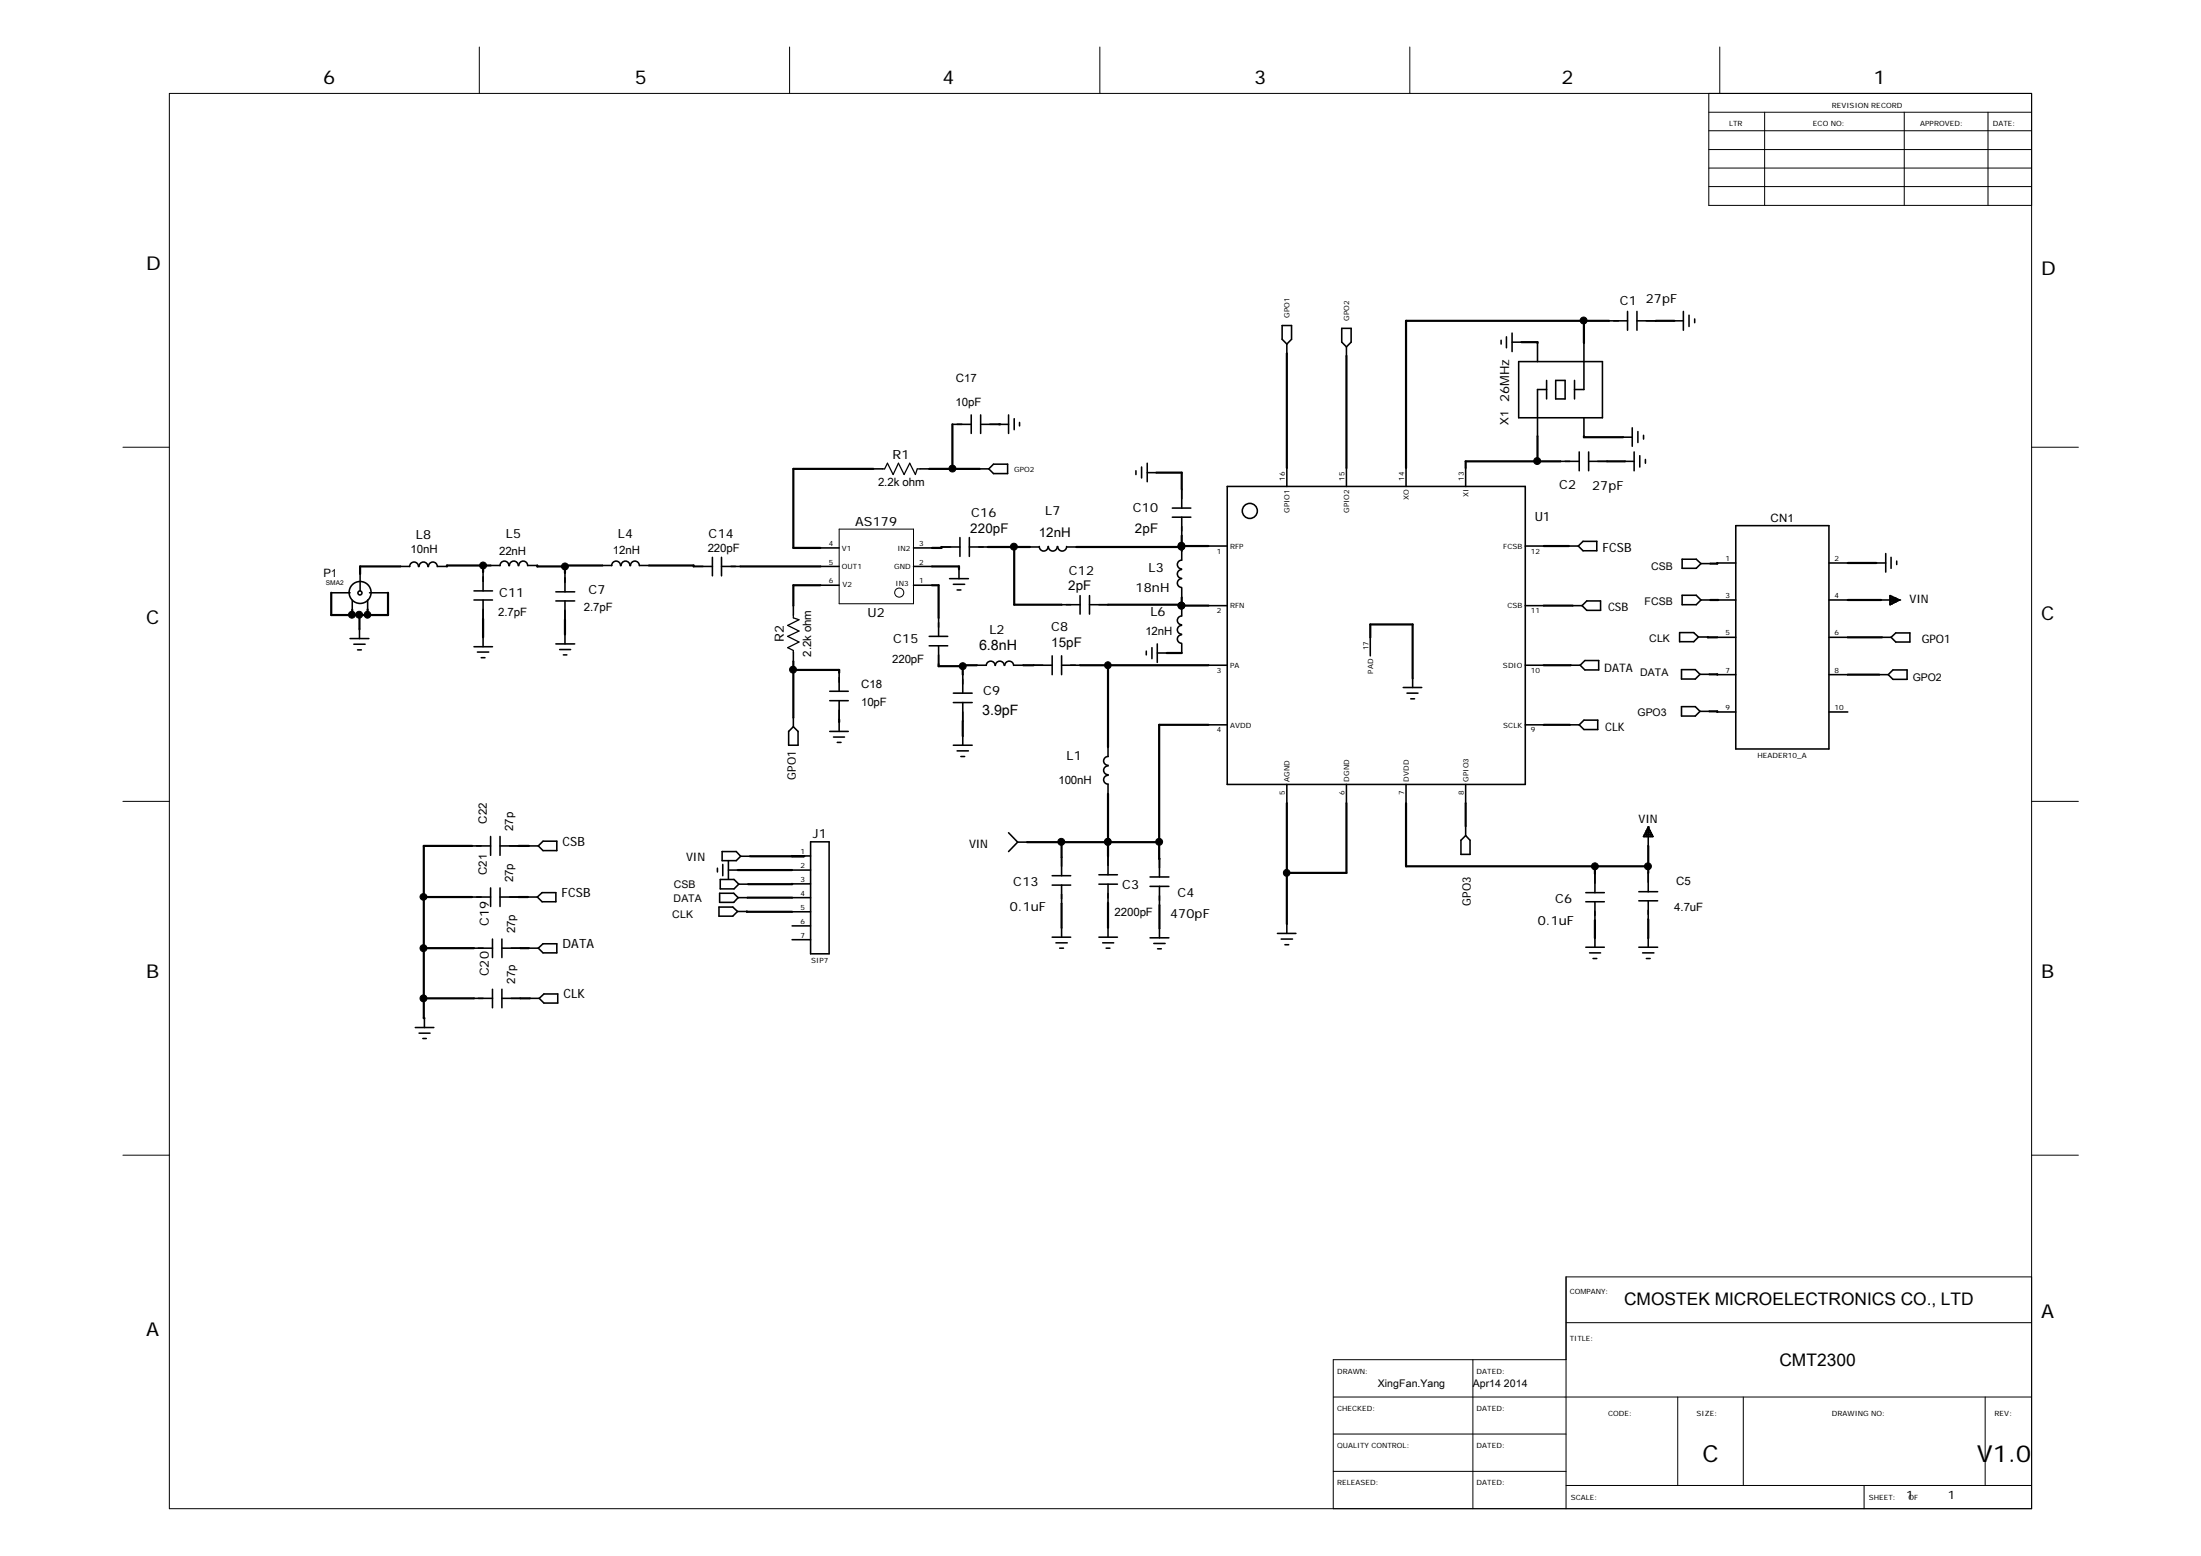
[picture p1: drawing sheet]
<svg xmlns="http://www.w3.org/2000/svg" width="297mm" height="210mm" viewBox="0 0 297 210" stroke-linecap="round" stroke-linejoin="round" font-family="sans-serif">
<g fill="none" stroke="#000" stroke-width=".13">
<path d="M22.9 12.6h251.2v191h-251.2zM64.7 6.3v6.3M106.5 6.3v6.3M148.4 6.3v6.3M190.2 6.3v6.3M230.6 15.1h43.5M230.6 17.6h43.5M230.6 12.6v15.1h43.5M232.1 6.3v6.3M238.1 15.1v12.6M257 15.1v12.6M268.3 15.1v12.6"/>
<path d="M230.6 20.2h43.5M230.6 22.7h43.5M230.6 25.2h43.5M16.6 60.4h6.3M113.2 71.4h10.1v10.1h-10.1zM274.1 60.4h6.4M16.6 108.2h6.3M274.1 108.2h6.4M16.6 155.9h6.3M274.1 155.9h6.4M211.3 178.5h62.8M274.1 172.3h-62.8v31.3"/>
<path d="M179.9 188.5h94.2M179.9 193.5h31.4M179.9 198.6h31.4M198.7 183.5v20.1M211.3 183.5h-31.4v20.1M226.4 188.5v12M235.2 188.5v12M267.9 188.5v12M211.3 200.5h62.8M251.5 200.5v3.1"/>
<circle cx="121.3" cy="80" r=".61"/>
</g>
<g fill="none" stroke="#000" stroke-width=".21">
<path d="M128.5 57.3h2.6M131.1 56v2.5M132.3 57.3h3.8M132.3 56v2.5M136.1 56v2.5M136.9 56.5v1.5M137.6 57v.5M173 43.9h1.3v1.9l-.7 .6-.6-.6zM173.6 46.4v1.3M181.1 44.3h1.2v1.9l-.6 .6-.6-.6zM181.7 46.8v1.2M202.6 45.9v.5"/>
<path d="M203.3 45.5v1.4M204 46.2h1.3M204 45v2.4M204.9 48.8h11.3v7.6h-11.3zM207.5 46.3v2.5M208.7 51.3v2.5M208.7 52.6h-1.2v6.3M209.9 51.3h1.3v2.5h-1.3zM212.5 51.3v2.5M213.7 46.3v6.3h-1.2M213.7 56.4v2.5M217.1 43.3h2.5"/>
<path d="M219 59h1.3M219.6 42v2.6M220.3 57.7v2.5M220.9 43.3h2.5M220.9 42v2.6M221 58.2v1.5M221.8 58.8v.5M225.9 43.3h1.3M227.2 42v2.6M227.9 42.5v1.6M228.7 43v.6M48.6 77.5v2.2"/>
<path d="M54 76.4h1.3M55.3 76.5a.59 .59 0 0 1 .6-.6 .59 .59 0 0 1 .6 .6M56.5 76.5a.59 .59 0 0 1 .6-.6 .59 .59 0 0 1 .6 .6M57.8 76.5a.59 .59 0 0 1 .6-.6 .59 .59 0 0 1 .6 .6M59 76.4h1.3M64 79.7h2.5M65.2 77.2v2.5M66.2 76.3h1.3M67.5 76.3a.59 .59 0 0 1 .6-.6 .59 .59 0 0 1 .6 .6M68.7 76.3a.59 .59 0 0 1 .6-.6 .59 .59 0 0 1 .6 .6M70 76.3a.59 .59 0 0 1 .6-.6 .59 .59 0 0 1 .6 .6M71.2 76.3h1.3"/>
<path d="M75 79.9h2.5M76.2 77.3v2.6M81.3 76.3h1.2M82.5 76.3a.59 .59 0 0 1 .6-.6 .59 .59 0 0 1 .6 .6M83.8 76.3a.59 .59 0 0 1 .6-.6 .59 .59 0 0 1 .6 .6M85.1 76.3a.59 .59 0 0 1 .6-.6 .59 .59 0 0 1 .6 .6M86.3 76.3h1.3M93.6 76.4h2.5M96.1 75.2v2.5M97.4 76.4h2.5M97.4 75.2v2.5M110.7 79h2.5"/>
<path d="M110.7 76.4h2.5M110.7 73.9h2.5M117.8 63.3h1.3M123.3 79h2.5M123.3 76.4h2.5M123.3 73.9h2.5M124.2 63.3h1.2M127 73.8h2.5M128.1 78.1h2.6M128.6 78.9h1.6M129.2 79.6h.5M129.4 76.8v1.3"/>
<path d="M129.5 72.6v2.5M130.8 73.8h2.5M130.8 72.6v2.5M132.2 63.3h1.2M134.1 62.6h1.9v1.3h-1.9l-.7-.6zM139 73.8h1.2M140.2 73.8a.59 .59 0 0 0 .6 .6 .59 .59 0 0 0 .6-.6M141.5 73.8a.59 .59 0 0 0 .6 .6 .59 .59 0 0 0 .6-.6M142.7 73.8a.59 .59 0 0 0 .6 .6 .59 .59 0 0 0 .6-.6M144 73.8h1.2M153.3 63.5v.5M154 63v1.5"/>
<path d="M154.8 63.8h1.2M154.8 62.5v2.5M158.2 69.8h2.5M158.2 68.6h2.5M159.4 78.1a.59 .59 0 0 0-.5 .6 .59 .59 0 0 0 .5 .6M159.4 76.9a.59 .59 0 0 0-.5 .6 .59 .59 0 0 0 .5 .6M159.4 75.6a.59 .59 0 0 0-.5 .6 .59 .59 0 0 0 .5 .6M159.5 66v2.6M159.5 69.8v2.5M159.5 74.3v1.3M159.5 79.4v1.2M163.1 73.7h2.5"/>
<path d="M165.6 65.7h40.2v40.2h-40.2zM173.6 63.2v2.5M181.7 63.2v2.5M189.7 63.2v2.5M197.8 63.2v2.5M205.8 73.7h2.5M210.6 62.3h2.5M211.7 73.7h1.3M213.1 61v2.5M213.6 73.1h1.9v1.2h-1.9l-.6-.6zM214.4 62.3h2.5M214.4 61v2.5"/>
<path d="M219.3 62.3h1.2M220.5 61v2.5M221.3 61.5v1.5M222 62v.5M227 75.5h1.9l.6 .6-.6 .6h-1.9zM229.5 76.1h1.3M231.7 76h2.5M234.2 70.9h12.6v30.2h-12.6zM246.8 76h2.5M253.2 76h1.3M254.5 74.7v2.5M255.2 75.2v1.5"/>
<path d="M255.9 75.7v.5M44.7 80h2.5M47.2 86.2h2.6M47.5 81v1.3M47.7 86.9h1.6M48.3 87.7h.5M48.5 84.9v1.3M49.6 81v1.2M49.9 80h2.5M64 81h2.5M64 87.3h2.5M64.4 88h1.5"/>
<path d="M64.9 88.8h.5M65.2 81v2.5M65.2 86v1.3M75 81.1h2.5M75 86.9h2.5M75.5 87.7h1.5M76 88.4h.5M76.2 81.1v2.5M76.2 85.6v1.3M107.1 81.7v1.3M107.1 88v1.3M107.1 96.9v1.2"/>
<path d="M107.1 98.1l.6 .6v1.9h-1.3v-1.9zM112 93.3h2.5M112 94.6h2.5M112 98.7h2.5M112.5 99.5h1.5M113.2 90.8v2.5M113.2 94.6v2.5M113.2 97.4v1.3M125.4 85.9h2.5M125.4 87.2h2.5M126.7 83.4v2.5M126.7 87.2v2.5"/>
<path d="M128.6 93.5h2.6M128.6 94.8h2.6M129.9 91.1v2.4M129.9 94.8v2.5M129.9 99.3v1.3M131.8 89.8h1.2M133.1 89.8a.59 .59 0 0 1 .6-.6 .59 .59 0 0 1 .6 .6M134.3 89.8a.59 .59 0 0 1 .6-.6 .59 .59 0 0 1 .6 .6M135.6 89.8a.59 .59 0 0 1 .6-.6 .59 .59 0 0 1 .6 .6M136.9 89.8h1.2M139.5 89.8h2.5M142 88.5v2.6"/>
<path d="M143.2 89.8h2.5M143.2 88.5v2.6M143.2 81.6h2.5M145.7 80.4v2.5M147 81.6h2.5M147 80.4v2.5M154.7 87.9v.5M155.4 87.4v1.5M156.2 88.1h1.2M156.2 86.9v2.5M159.4 85.7a.57 .57 0 0 0-.5 .5 .57 .57 0 0 0 .5 .6M159.4 84.4a.59 .59 0 0 0-.5 .6 .59 .59 0 0 0 .5 .6"/>
<path d="M159.4 83.1a.59 .59 0 0 0-.5 .6 .59 .59 0 0 0 .5 .6M159.5 81.9v1.2M159.5 86.9v1.2M163.1 89.8h2.5M163.1 97.8h2.5M163.1 81.7h2.5M184.9 86v2.5M189.3 92.8h2.5M189.9 93.5h1.4M190.4 94.3h.5M190.6 91.6v1.2M205.8 89.8h2.5"/>
<path d="M205.8 97.8h2.5M205.8 81.7h2.5M211.8 97.8h1.3M212 89.8h1.2M212.2 81.7h1.3M213.5 81.7l.6-.6h1.9v1.3h-1.9zM213.7 97.2h1.9v1.3h-1.9l-.6-.7zM213.9 89.1h1.8v1.3h-1.8l-.7-.6zM226.6 85.4h2l.6 .6-.6 .6h-2zM226.9 95.4h1.9l.6 .6-.6 .6h-1.9zM226.9 90.4h1.9l.6 .6-.6 .6h-1.9zM227 80.3h1.9l.6 .7-.6 .6h-1.9z"/>
<path d="M229.2 86h1.3M229.4 96h1.3M229.4 91h1.3M229.5 81h1.3M231.7 81h2.5M231.7 86h2.5M231.7 91.1h2.5M231.7 96.1h2.5M246.8 81h2.5M246.8 86h2.5M246.8 91.1h2.5M246.8 96.1h2.5"/>
<path d="M253.6 91.1h1.2M253.8 81h2.5M254 86h1.2M254.8 91.1l.6-.7h1.9v1.3h-1.9zM255.1 80.4l1.2 .6-1.2 .6zM255.1 81.5h.2M255.1 81.2h.8M255.1 80.7h.7v.5M255.1 80.5h.2v1M255.2 86l.6-.6h1.9v1.2h-1.9zM255.6 80.6v.8M256.1 80.8v.3"/>
<path d="M256.3 81h.1M63.7 114.2h2.5M66.2 112.9v2.5M66.2 119.8v2.5M67.5 114.2h2.5M67.5 112.9v2.5M67.5 119.8v2.5M71.4 114.2h1.2M72.6 114.2l.7-.7h1.8v1.3h-1.8zM96.8 117.2v.5M97.2 118.7h1.9l.6 .6-.6 .7h-1.9zM97.4 114.9h1.9l.6 .7-.6 .6h-1.9z"/>
<path d="M97.5 116.7v1.5M98.3 117.4h1.3M98.3 116.2v2.5M99.7 119.3h1.3M99.9 115.6h1.3M106.9 115.5h2.5M106.9 117.4h2.5M106.9 119.3h2.5M109.4 113.6h2.5v15.1h-2.5zM113 100.2h.5M128.6 100.6h2.6M129.2 101.3h1.5"/>
<path d="M129.7 102.1h.5M136.1 112.4l1.2 1.3M137.3 113.7h1.3M137.3 113.7l-1.2 1.2M142 119.5h2.5M142 118.2h2.5M143.2 115.7v2.5M143.2 119.5v2.5M148.3 119.3h2.5M148.3 118.1h2.5M149.5 100.8v1.3M149.5 105.9v1.2"/>
<path d="M149.5 115.6v2.5M149.5 119.3v2.5M149.5 104.6a.59 .59 0 0 0-.6 .6 .59 .59 0 0 0 .6 .6M149.5 103.4a.59 .59 0 0 0-.6 .6 .59 .59 0 0 0 .6 .6M149.5 102.1a.59 .59 0 0 0-.6 .6 .59 .59 0 0 0 .6 .6M155.2 119.6h2.5M155.2 118.4h2.5M156.5 115.9v2.5M156.5 119.6v2.6M173.6 105.9v2.5M181.7 105.9v2.5M189.7 105.9v2.5"/>
<path d="M197.1 113.4l.7-.6 .6 .6v1.9h-1.3zM197.8 105.9v2.5M197.8 111.5v1.3M215.2 117.9v2.6M221.9 112.9v-.3h1v.3M222 112.4h.8M222.2 112.1h.5v.8M222.2 112.1v.8M222.3 111.9h.2M222.4 111.6h.1M222.4 111.6v2.6M222.4 117.8v2.5"/>
<path d="M222.4 111.6l.6 1.3h-1.2zM56 138.7h2.5M56.5 139.4h1.5M57.3 137.4v1.3M63.7 121.1h2.5M64 128h2.5M64 134.7h2.5M66.5 126.7v2.5M66.5 133.5v2.5M67.5 121.1h2.5M67.7 128h2.5M67.7 126.7v2.5"/>
<path d="M67.7 133.5v2.5M67.7 134.7h2.5M71.2 121.1h1.3M71.4 128h1.2M71.5 134.7h1.3M72.5 121.1l.6-.6h1.9v1.2h-1.9zM72.6 128l.7-.6h1.8v1.2h-1.8zM72.8 134.7l.6-.6h1.9v1.3h-1.9zM97 122.4h1.9l.6 .6-.6 .6h-1.9zM97.1 120.6h1.9l.6 .6-.6 .6h-1.9zM99.5 123h1.3M99.6 121.2h1.3"/>
<path d="M106.9 121.2h2.5M106.9 123.1h2.5M106.9 125h2.5M106.9 126.8h2.5M142 126.5h2.5M142.5 127.2h1.5M143 128h.5M143.2 125.2v1.3M148.3 126.5h2.5M148.8 127.2h1.5M149.3 128h.5M149.5 125.2v1.3"/>
<path d="M155.2 126.6h2.5M155.7 127.3h1.5M156.2 128.1h.5M156.5 125.3v1.3M172.4 126h2.5M172.9 126.7h1.5M173.4 127.5h.5M173.6 124.7v1.3M214 121.7h2.5M214 120.5h2.5M214 127.8h2.5M214.5 128.6h1.5"/>
<path d="M215 129.4h.5M215.2 121.7v2.5M215.2 126.6v1.2M221.1 121.6h2.6M221.1 120.3h2.6M221.1 127.8h2.6M221.6 128.6h1.6M222.2 129.4h.5M222.4 121.6v2.5M222.4 126.6v1.2M57.1 140.2h.4"/>
<circle cx="48.6" cy="80" r="1.48"/>
<circle cx="168.6" cy="69" r="1.02"/>
<circle cx="48.6" cy="80" r=".28"/>
</g>
<path d="M119.1 63.3h.3l.4-.8 .7 1.5 .7-1.5 .8 1.5 .8-1.5 .7 1.5 .3-.7h.4M107.1 83v.4l.7 .2-1.5 .8 1.5 .8-1.5 .7 1.5 .7-1.5 .8 .8 .4v.2" fill="none" stroke="#000" stroke-width=".17"/>
<g fill="none" stroke="#000" stroke-width=".3">
<path d="M128.5 57.3v6M134.8 57.3h.1M173.6 47.7v15.5M181.7 48v15.2M205.3 46.2h2.2v.1M207.5 58.9v3.4M213.7 58.9v.1h5.3M213.7 43.3v3M217.1 43.3h-27.4v19.9M223.4 43.3h2.5M54 76.4h-5.4v1.1M65.2 76.3v.9"/>
<path d="M66.2 76.3h-5.9v.1M72.5 76.3v.1h3.7M81.3 76.3h-5.1v1M87.6 76.3h6v.1M99.9 76.4h10.8M110.7 79h-3.6v2.7M117.8 63.3h-10.7v10.6h3.6M125.4 63.3h6.8M125.8 76.4h3.6v.4M125.8 79h.9v4.4M127 73.8v.1h-1.2M128.5 63.3h.1"/>
<path d="M133.3 73.8h5.7M136.9 73.8v7.8h6.3M145.2 73.8h14.3M156 63.8h3.5v2.2M159.5 72.3v2M159.5 73.7h3.6M208.3 73.7h3.4M210.6 62.3h-12.8v.9M216.9 62.3h2.4M231.7 76v.1h-.9M249.3 76h3.9M44.7 80v3h7.7v-3"/>
<path d="M47.5 82.3v.7M48.5 83v1.9M49.6 82.2v.8M65.2 83.5v2.5M76.2 83.6v2M107.1 89.3v7.6M107.1 90.4h6.1v.4M113.2 97.1v.3M126.7 89.7v.2h3.2M129.9 97.3v2M131.8 89.8h-1.9v1.3M138.1 89.8h1.4"/>
<path d="M145.7 89.8h17.4M149.5 89.8v11M149.5 81.6h10M157.4 88.1h2.1M159.5 81.7h.1M159.5 80.6v1.3M159.5 81.7h3.6M163.1 97.8h-6.7l.1 18.1M184.9 86v-1.7h5.7v7.3M208.3 89.8h3.7M208.3 97.8h3.5M208.3 81.7h3.9"/>
<path d="M230.5 86h1.2M230.7 91l1 .1M230.7 96h1v.1M230.8 81h.9M231.7 81h.1M249.3 86h4.7M249.3 81h4.5M249.3 91.1h4.3M63.7 114.2h-6.5v23.2h.1M70 114.2h1.4M99.6 117.4h7.3M101.2 115.6h7.2"/>
<path d="M106.9 115.5v.1M106.9 119.3h-5.9M108.4 115.6h.1M138.6 113.7h17.8M143.2 113.7v2M149.5 113.7h.1M149.5 107.1v8.5M173.6 108.4v16.3M181.7 108.4v9.4h-8.1M189.7 108.4v8.5h32.7M197.8 108.4v3.1M215.2 116.9v1"/>
<path d="M222.4 114.2v3.6M57.2 134.7h6.8M57.2 128h6.8M57.2 121.1h6.5M70 121.1h1.2M70.2 134.7h1.3M70.2 128h1.2M100.8 123l6.1 .1M100.9 121.2h6M143.2 122v3.2M149.5 121.8v3.4M156.5 122.2v3.1"/>
<path d="M215.2 124.2v2.4M222.4 124.1v2.5"/>
</g>
<g fill="#000" stroke="#000" stroke-width=".13">
<circle cx="213.7" cy="43.3" r=".47"/>
<circle cx="65.2" cy="76.3" r=".47"/>
<circle cx="76.2" cy="76.4" r=".47"/>
<circle cx="128.5" cy="63.2" r=".47"/>
<circle cx="136.8" cy="73.8" r=".47"/>
<circle cx="159.4" cy="73.7" r=".47"/>
<circle cx="159.4" cy="73.8" r=".47"/>
<circle cx="207.4" cy="62.2" r=".47"/>
<circle cx="47.5" cy="83" r=".47"/>
<circle cx="48.5" cy="83" r=".47"/>
<circle cx="49.6" cy="83" r=".46"/>
<circle cx="107" cy="90.4" r=".47"/>
<circle cx="129.9" cy="89.9" r=".47"/>
<circle cx="149.5" cy="89.8" r=".46"/>
<circle cx="159.4" cy="81.7" r=".47"/>
<circle cx="143.2" cy="113.6" r=".47"/>
<circle cx="149.5" cy="113.6" r=".46"/>
<circle cx="156.4" cy="113.6" r=".47"/>
<circle cx="173.6" cy="117.8" r=".46"/>
<circle cx="215.2" cy="116.9" r=".47"/>
<circle cx="222.4" cy="116.9" r=".47"/>
<circle cx="57.1" cy="134.7" r=".47"/>
<circle cx="57.1" cy="128" r=".47"/>
<circle cx="57.2" cy="121" r=".46"/>
</g>
<g font-size="3.2">
<text x="229.7" y="197.3">C</text>
<text x="266.7" y="197.3">V1.0</text>
</g>
<g font-size="2.6">
<text x="43.6" y="11.4">6</text>
<text x="85.7" y="11.4">5</text>
<text x="127.2" y="11.4">4</text>
<text x="169.2" y="11.4">3</text>
<text x="210.7" y="11.4">2</text>
<text x="252.8" y="11.4">1</text>
<text x="19.7" y="36.5">D</text>
<text x="275.4" y="37.1">D</text>
<text x="275.4" y="83.6">C</text>
<text x="19.7" y="84.3">C</text>
<text x="19.7" y="132">B</text>
<text x="275.4" y="132">B</text>
<text x="275.4" y="177.9">A</text>
<text x="19.7" y="180.4">A</text>
</g>
<g font-size="2.3">
<text x="219.2" y="176.2">CMOSTEK MICROELECTRONICS CO., LTD</text>
<text x="240.1" y="184.4">CMT2300</text>
</g>
<g font-size="1.9">
<text x="132.1" y="87.8">6.8nH</text>
<text x="132.5" y="96.5">3.9pF</text>
</g>
<g font-size="1.8">
<text x="153.2" y="71.9">2pF</text>
<text x="130.9" y="72">220pF</text>
<text x="140.2" y="72.4">12nH</text>
<text x="144.1" y="79.7">2pF</text>
<text x="141.9" y="87.3">15pF</text>
</g>
<g font-size="1.7">
<text x="218.6" y="41.1">C1</text>
<text x="222.1" y="40.9">27pF</text>
<text x="203.7" y="54.3" transform="rotate(-90 203.7 54.3)">26MHz</text>
<text x="120.4" y="62">R1</text>
<text x="210.4" y="65.9">C2</text>
<text x="115.4" y="70.9">AS179</text>
<text x="131.1" y="69.8">C16</text>
<text x="141" y="69.5">L7</text>
<text x="152.9" y="69.1">C10</text>
<text x="207.1" y="70.3">U1</text>
<text x="214.8" y="66.2">27pF</text>
<text x="56.1" y="72.7">L8</text>
<text x="68.3" y="72.6">L5</text>
<text x="83.4" y="72.6">L4</text>
<text x="95.6" y="72.6">C14</text>
<text x="144.2" y="77.6">C12</text>
<text x="155" y="77.2">L3</text>
<text x="216.2" y="74.5">FCSB</text>
<text x="67.3" y="80.5">C11</text>
<text x="79.4" y="80.1">C7</text>
<text x="117" y="83.3">U2</text>
<text x="153.2" y="79.9">18nH</text>
<text x="155.2" y="83.2">L6</text>
<text x="105.8" y="86.6" transform="rotate(-90 105.8 86.6)">R2</text>
<text x="120.5" y="86.8">C15</text>
<text x="133.5" y="85.5">L2</text>
<text x="141.9" y="85.2">C8</text>
<text x="132.7" y="93.8">C9</text>
<text x="143.9" y="102.5">L1</text>
<text x="109.7" y="113.1">J1</text>
<text x="75.9" y="114.2">CSB</text>
<text x="136.7" y="119.6">C13</text>
<text x="65.9" y="125" transform="rotate(-90 65.9 125)">C19</text>
<text x="75.8" y="121.1">FCSB</text>
<text x="136.3" y="123">0.1uF</text>
<text x="151.4" y="120">C3</text>
<text x="157.9" y="123.9">470pF</text>
<text x="158.9" y="121">C4</text>
<text x="207.5" y="124.8">0.1uF</text>
<text x="209.8" y="121.9">C6</text>
<text x="65.9" y="131.8" transform="rotate(-90 65.9 131.8)">C20</text>
<text x="75.9" y="128">DATA</text>
<text x="76" y="134.7">CLK</text>
</g>
<g font-size="1.6">
<text x="217" y="82.5">CSB</text>
<text x="257.7" y="81.4">VIN</text>
<text x="259.3" y="86.8">GPO1</text>
<text x="216.5" y="90.7">DATA</text>
<text x="216.6" y="98.7">CLK</text>
<text x="107.4" y="105.2" transform="rotate(-90 107.4 105.2)">GPO1</text>
<text x="221.1" y="111">VIN</text>
<text x="92.6" y="116.2">VIN</text>
<text x="130.8" y="114.4">VIN</text>
<text x="198.5" y="122.2" transform="rotate(-90 198.5 122.2)">GPO3</text>
<text x="257.2" y="202.3">1</text>
<text x="262.8" y="202.3">1</text>
</g>
<g font-size="1.5">
<text x="129" y="51.6">C17</text>
<text x="128.9" y="54.9">10pF</text>
<text x="203.6" y="57.3" transform="rotate(-90 203.6 57.3)">X1</text>
<text x="118.5" y="65.7">2.2k ohm</text>
<text x="238.9" y="70.4">CN1</text>
<text x="43.6" y="77.9">P1</text>
<text x="55.4" y="74.6">10nH</text>
<text x="67.3" y="75">22nH</text>
<text x="82.7" y="74.7">12nH</text>
<text x="95.5" y="74.5">220pF</text>
<text x="67.2" y="83.1">2.7pF</text>
<text x="78.8" y="82.5">2.7pF</text>
<text x="109.5" y="88.6" transform="rotate(-90 109.5 88.6)">2.2k ohm</text>
<text x="120.4" y="89.5">220pF</text>
<text x="154.6" y="85.8">12nH</text>
<text x="116.2" y="92.8">C18</text>
<text x="116.2" y="95.3">10pF</text>
<text x="142.8" y="105.9">100nH</text>
<text x="65.7" y="111.2" transform="rotate(-90 65.7 111.2)">C22</text>
<text x="69.2" y="112.1" transform="rotate(-90 69.2 112.1)">27p</text>
<text x="65.7" y="118.1" transform="rotate(-90 65.7 118.1)">C21</text>
<text x="69.2" y="119.1" transform="rotate(-90 69.2 119.1)">27p</text>
<text x="226.2" y="119.5">C5</text>
<text x="69.5" y="126" transform="rotate(-90 69.5 126)">27p</text>
<text x="150.4" y="123.6">2200pF</text>
<text x="225.9" y="123">4.7uF</text>
<text x="69.5" y="132.7" transform="rotate(-90 69.5 132.7)">27p</text>
</g>
<g font-size="1.4">
<text x="222.8" y="76.9">CSB</text>
<text x="221.9" y="81.7">FCSB</text>
<text x="222.5" y="86.6">CLK</text>
<text x="221.3" y="91.2">DATA</text>
<text x="258.1" y="91.9">GPO2</text>
<text x="221" y="96.7">GPO3</text>
<text x="90.9" y="119.8">CSB</text>
<text x="90.7" y="123.9">CLK</text>
<text x="90.9" y="121.8">DATA</text>
<text x="185.9" y="187.1">XingFan.Yang</text>
<text x="198.7" y="187.1">Apr14 2014</text>
</g>
<g font-size="1">
<text x="233.3" y="17.1">LTR</text>
<text x="244.6" y="17.1">ECO NO:</text>
<text x="247.2" y="14.5">REVISION RECORD</text>
<text x="259.1" y="17.1">APPROVED:</text>
<text x="268.9" y="17.1">DATE:</text>
<text x="174" y="42.9" transform="rotate(-90 174 42.9)">GPO1</text>
<text x="182.1" y="43.3" transform="rotate(-90 182.1 43.3)">GPO2</text>
<text x="136.9" y="63.7">GPO2</text>
<text x="173.4" y="64.9" transform="rotate(-90 173.4 64.9)">16</text>
<text x="181.4" y="64.9" transform="rotate(-90 181.4 64.9)">15</text>
<text x="189.5" y="64.9" transform="rotate(-90 189.5 64.9)">14</text>
<text x="197.5" y="64.9" transform="rotate(-90 197.5 64.9)">13</text>
<text x="174" y="69.2" transform="rotate(-90 174 69.2)">GPIO1</text>
<text x="182.1" y="69.2" transform="rotate(-90 182.1 69.2)">GPIO2</text>
<text x="190.1" y="67.5" transform="rotate(-90 190.1 67.5)">XO</text>
<text x="198.2" y="67.1" transform="rotate(-90 198.2 67.1)">XI</text>
<text x="111.8" y="76.2">5</text>
<text x="111.8" y="73.7">4</text>
<text x="113.6" y="76.8">OUT1</text>
<text x="113.6" y="74.3">V1</text>
<text x="120.6" y="76.8">GND</text>
<text x="121.1" y="74.3">IN2</text>
<text x="124" y="76.2">2</text>
<text x="124" y="73.7">3</text>
<text x="164.2" y="74.7">1</text>
<text x="166" y="74.1">RFP</text>
<text x="202.9" y="74.1">FCSB</text>
<text x="206.6" y="74.7">12</text>
<text x="232.8" y="75.7">1</text>
<text x="247.6" y="75.7">2</text>
<text x="111.8" y="78.7">6</text>
<text x="113.7" y="79.2">V2</text>
<text x="120.9" y="79.1">IN3</text>
<text x="124" y="78.7">1</text>
<text x="164.2" y="82.8">2</text>
<text x="166" y="82.1">RFN</text>
<text x="203.4" y="82.1">CSB</text>
<text x="206.6" y="82.8">11</text>
<text x="232.8" y="80.7">3</text>
<text x="247.6" y="80.7">4</text>
<text x="184.7" y="87.8" transform="rotate(-90 184.7 87.8)">17</text>
<text x="232.8" y="85.8">5</text>
<text x="247.6" y="85.8">6</text>
<text x="164.2" y="90.8">3</text>
<text x="166" y="90.2">PA</text>
<text x="185.3" y="90.9" transform="rotate(-90 185.3 90.9)">PAD</text>
<text x="202.8" y="90.2">SDIO</text>
<text x="206.6" y="90.8">10</text>
<text x="232.8" y="90.8">7</text>
<text x="232.8" y="95.8">9</text>
<text x="247.6" y="90.8">8</text>
<text x="247.6" y="95.8">10</text>
<text x="164.2" y="98.8">4</text>
<text x="166" y="98.2">AVDD</text>
<text x="202.9" y="98.2">SCLK</text>
<text x="206.6" y="98.8">9</text>
<text x="173.4" y="107.3" transform="rotate(-90 173.4 107.3)">5</text>
<text x="174" y="105.5" transform="rotate(-90 174 105.5)">AGND</text>
<text x="181.4" y="107.3" transform="rotate(-90 181.4 107.3)">6</text>
<text x="182.1" y="105.5" transform="rotate(-90 182.1 105.5)">DGND</text>
<text x="189.5" y="107.3" transform="rotate(-90 189.5 107.3)">7</text>
<text x="190.1" y="105.5" transform="rotate(-90 190.1 105.5)">DVDD</text>
<text x="197.5" y="107.3" transform="rotate(-90 197.5 107.3)">8</text>
<text x="198.2" y="105.5" transform="rotate(-90 198.2 105.5)">GPIO3</text>
<text x="237.1" y="102.4">HEADER10_A</text>
<text x="108" y="115.3">1</text>
<text x="108" y="117.2">2</text>
<text x="108" y="119">3</text>
<text x="108" y="120.9">4</text>
<text x="108" y="122.8">5</text>
<text x="108" y="124.7">6</text>
<text x="108" y="126.6">7</text>
<text x="109.5" y="130">SIP7</text>
<text x="211.8" y="174.7">COMPANY:</text>
<text x="180.4" y="185.4">DRAWN:</text>
<text x="199.3" y="185.4">DATED:</text>
<text x="211.8" y="181">TITLE:</text>
<text x="180.4" y="190.4">CHECKED:</text>
<text x="199.3" y="190.4">DATED:</text>
<text x="217" y="191.1">CODE:</text>
<text x="228.9" y="191.1">SIZE:</text>
<text x="247.2" y="191.1">DRAWING NO:</text>
<text x="269.1" y="191.1">REV:</text>
<text x="180.4" y="195.4">QUALITY CONTROL:</text>
<text x="199.3" y="195.4">DATED:</text>
<text x="180.4" y="200.5">RELEASED:</text>
<text x="199.3" y="200.5">DATED:</text>
<text x="212" y="202.4">SCALE:</text>
<text x="252.2" y="202.4">SHEET:</text>
<text x="257.5" y="202.4">OF</text>
</g>
<text font-size=".9" x="44" y="78.9">SMA2</text>
</svg>
